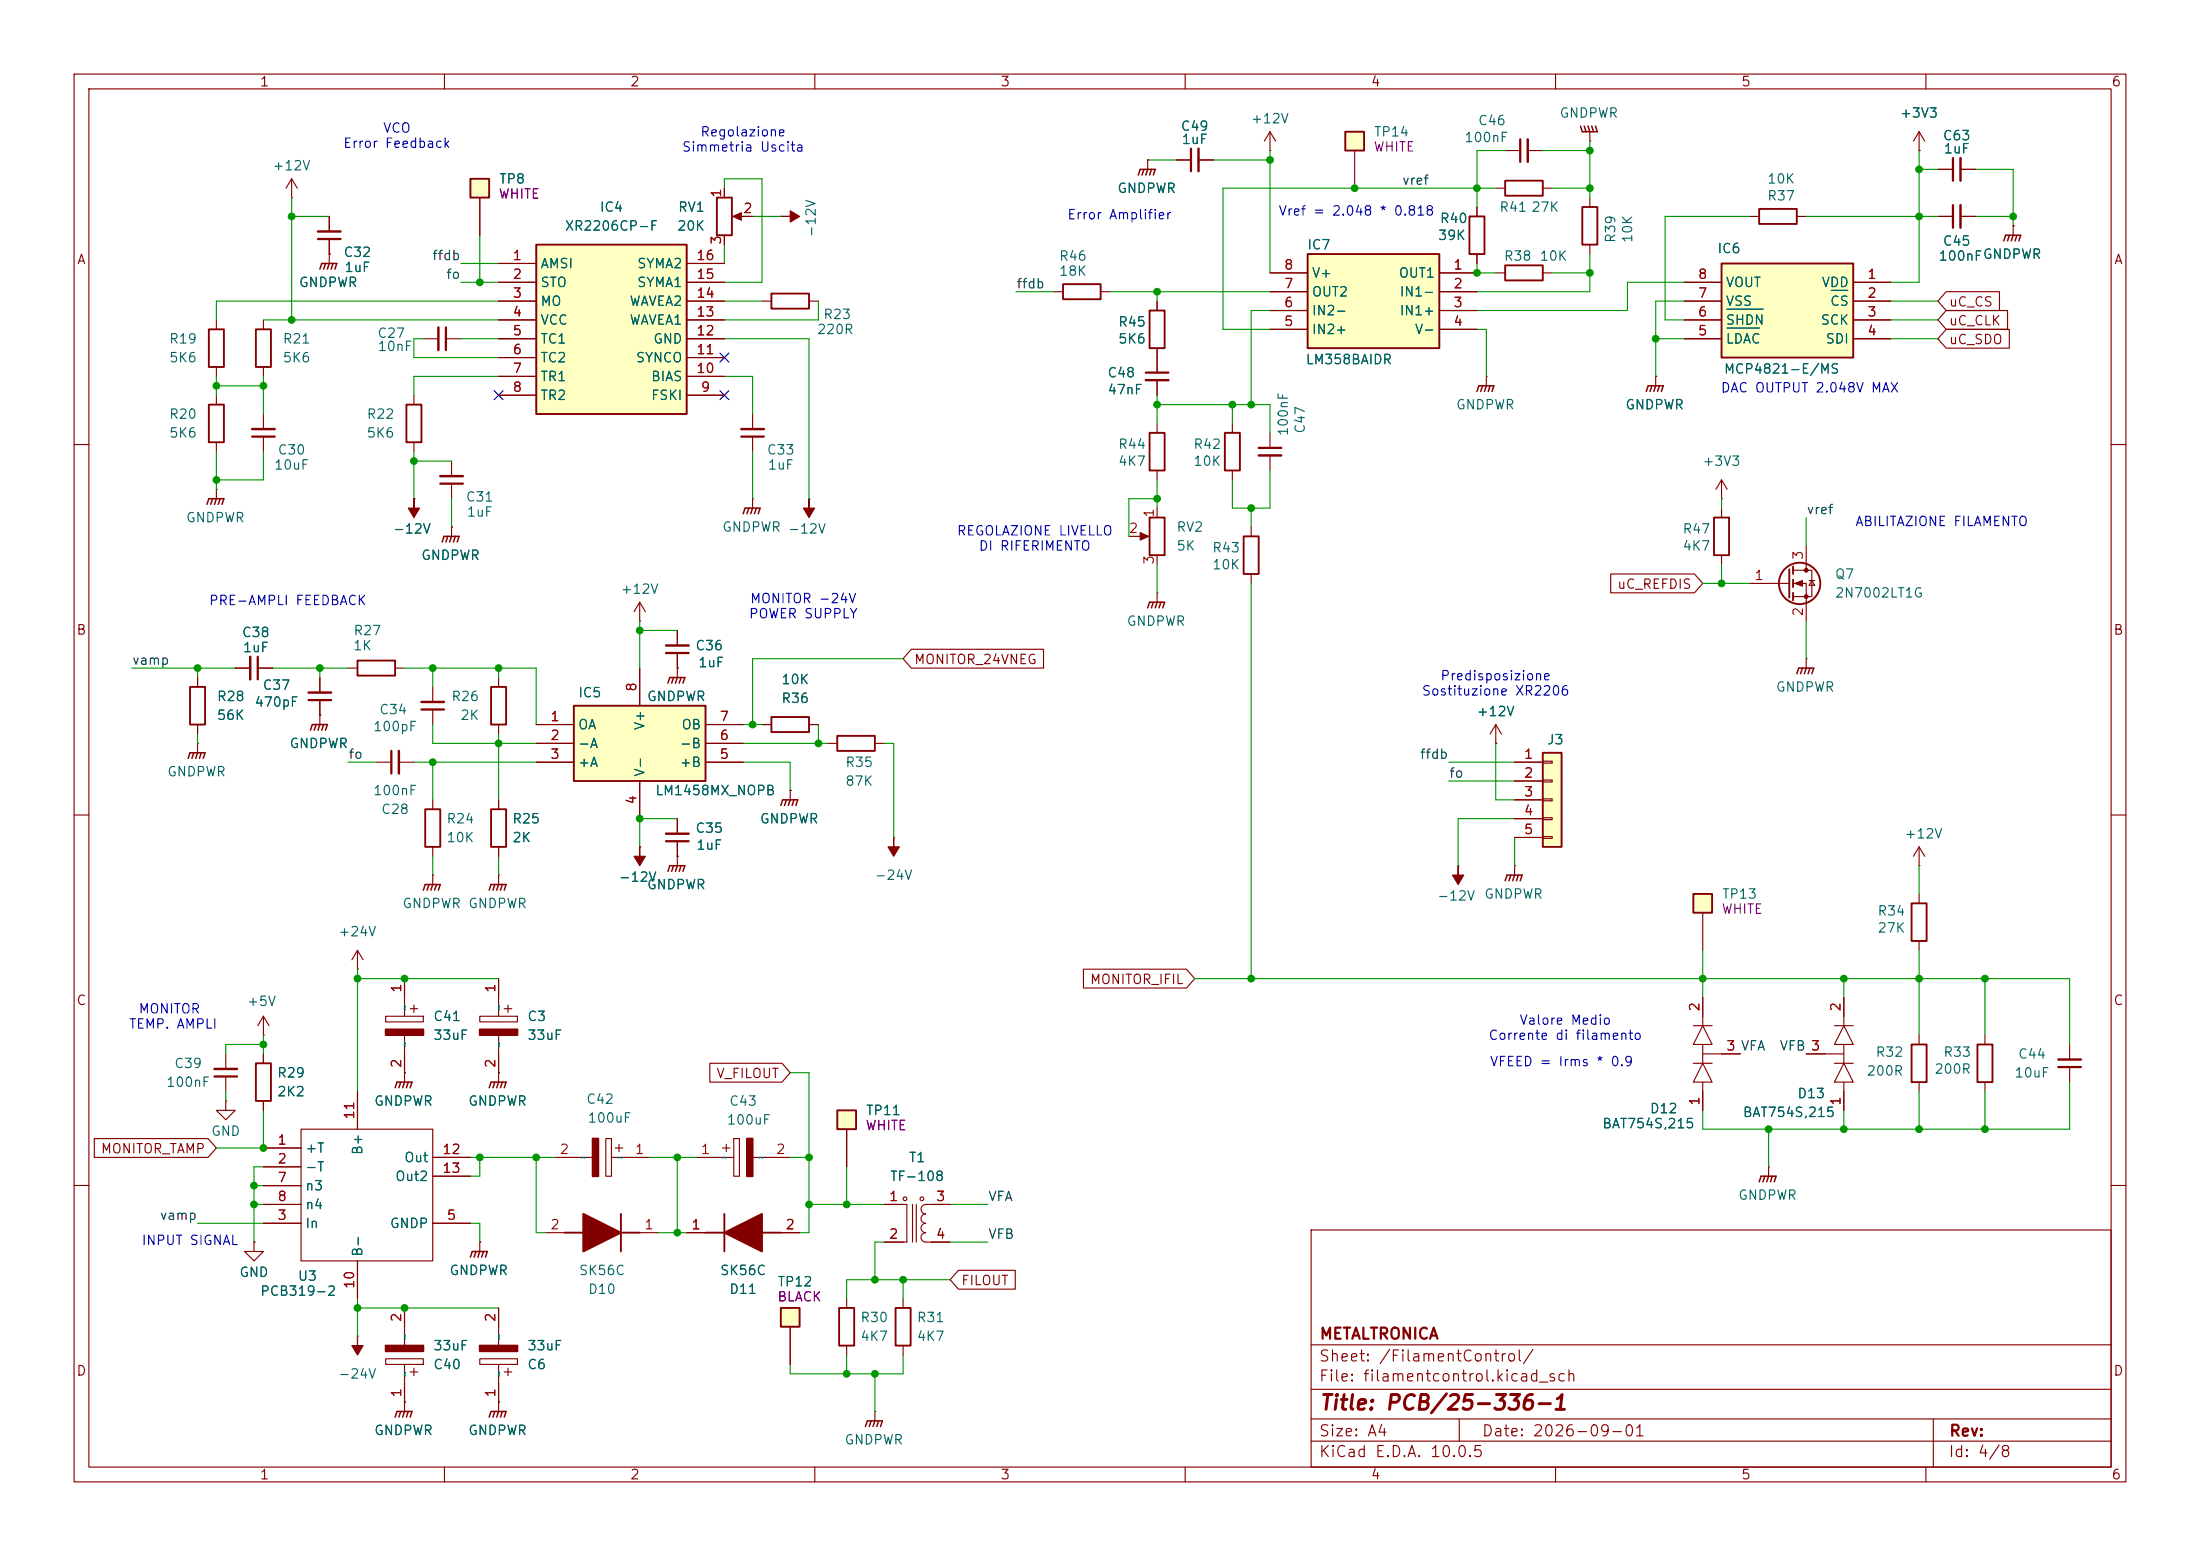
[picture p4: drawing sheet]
<svg xmlns="http://www.w3.org/2000/svg" width="297mm" height="210mm" viewBox="0 0 297 210" stroke-linecap="round" stroke-linejoin="round" font-family="sans-serif">
<g fill="none" stroke="#840000" stroke-width=".15">
<path d="M10 10h277v190h-277zM12 12h273v186h-273zM60 10v2M110 10v2M160 10v2M210 10v2M260 10v2M142.2 39.4h1.3M148.6 39.4h1.3M158.7 21.6h2.1M161.8 21.6h2M102.9 40.6h1.2"/>
<path d="M109.2 40.6h1.3M10 60h2M236.2 78.7h5.4M242.1 77h2.5v3.5h-2.5M242.1 78.7h1.7v5.1M243.8 73.7v3.3M244.2 78.4h.8M244.6 78.4l.4 .6h-.8zM285 60h2M67.3 91.4v1.3M67.3 97.8v1.3M156.2 80h.1"/>
<path d="M156.2 80v1.3M10 110h2M111.8 100.3h1.2M118.1 100.3h1.3M259.1 116.8h.1M259.1 114.3l-.8 1.3M259.1 114.3l.7 1.3M259.1 114.3v2.5M285 110h2M10 160h2M119.4 162.6h3v5h-3M123.2 162.6v5"/>
<path d="M123.7 162.6v5M125 162.6a.63 .63 0 0 0-.7 .6 .63 .63 0 0 0 .7 .6 .64 .64 0 0 0-.7 .7 .64 .64 0 0 0 .7 .6 .64 .64 0 0 0-.7 .6 .64 .64 0 0 0 .7 .7M125 166.4a.63 .63 0 0 0-.7 .6 .63 .63 0 0 0 .7 .6h3.3M125.2 162.6h-.2h3.3M177 166h108v32h-108zM285 160h2M60 198v2M110 198v2M160 198v2M177 194.5h108M177 191.5h108M177 187.5h108"/>
<path d="M177 181.5h108M197 191.5v3M210 198v2M260 198v2M261 191.5v6.5"/>
<circle cx="122.2" cy="161.8" r=".25"/>
<circle cx="124.5" cy="161.8" r=".25"/>
</g>
<path d="M160.8 20.1v3" fill="none" stroke="#840000" stroke-width=".3"/>
<path d="M161.8 20.1v3" fill="none" stroke="#840000" stroke-width=".33"/>
<g fill="none" stroke="#840000" stroke-width=".25">
<path d="M104.1 39.6h5.1v2.1h-5.1zM143.5 38.4h5.1v2h-5.1zM241.6 76.8v3.8M242.1 76.5v1M242.1 78.2v1M66.3 92.7h2v5.1h-2zM113 99.3h5.1v2h-5.1zM242.1 80v1"/>
<circle cx="243" cy="78.7" r="2.79"/>
</g>
<path d="M154.9 82l.3-.7h2l-.2 .7M155.7 81.3l-.3 .7M156.2 81.3l-.2 .7M156.7 81.3l-.2 .7" fill="none" stroke="#840000" stroke-width=".2"/>
<g fill="#840000" stroke="#840000" stroke-width=".15">
<path d="M242.3 78.7l1-.3v.7z"/>
<circle cx="243.8" cy="77" r=".25"/>
<circle cx="243.8" cy="80.5" r=".25"/>
</g>
<path d="M228.6 120.7h2.5v2.5h-2.5z" fill="#ffffc2"/>
<path d="M228.6 120.7h2.5v2.5h-2.5zM258.1 121.9h2v5.1h-2z" fill="none" stroke="#840000" stroke-width=".25"/>
<path d="M261.6 29.2h2.1M264.7 29.2h2M271.8 30.5h.1M271.8 30.5v1.3M200.7 50.8h.1M200.7 50.8v1.3M91.4 115.6h.1M91.4 115.6v1.2M229.9 123.2v5.1M259.1 120.7v1.2M259.1 127v1.3" fill="none" stroke="#840000" stroke-width=".15"/>
<path d="M270.5 32.5l.3-.7h2l-.3 .7M271.3 31.8l-.3 .7M271.8 31.8l-.3 .7M272.3 31.8l-.3 .7M199.4 52.8l.2-.7h2.1l-.3 .7M200.2 52.1l-.3 .7M200.7 52.1l-.3 .7M201.2 52.1l-.3 .7M90.2 117.6l.2-.8h2.1l-.3 .8M90.9 116.8l-.2 .8M91.4 116.8l-.2 .8M91.9 116.8l-.2 .8" fill="none" stroke="#840000" stroke-width=".2"/>
<path d="M263.7 27.7v3" fill="none" stroke="#840000" stroke-width=".3"/>
<path d="M264.7 27.7v3" fill="none" stroke="#840000" stroke-width=".33"/>
<path d="M72.4 33h20.3v22.9h-20.3z" fill="#ffffc2"/>
<path d="M72.4 33h20.3v22.9h-20.3zM113.3 176.5h2v5.1h-2z" fill="none" stroke="#840000" stroke-width=".25"/>
<g fill="none" stroke="#840000" stroke-width=".15">
<path d="M67.3 35.6h5.1M67.3 38.1h5.1M92.7 35.6h5.1M92.7 38.1h5.1M67.3 40.6h5.1M67.3 43.2h5.1M67.3 45.7h5.1M67.3 48.3h5.1M67.3 50.8h5.1M67.3 53.3h5.1M92.7 40.6h5.1M92.7 43.2h5.1"/>
<path d="M92.7 45.7h5.1M92.7 48.3h5.1M92.7 50.8h5.1M92.7 53.3h5.1M91.4 110.5v2M91.4 113.5v2.1M114.3 175.3v1.2M114.3 181.6v1.3"/>
</g>
<path d="M89.9 113.5h3.1" fill="none" stroke="#840000" stroke-width=".3"/>
<path d="M89.9 112.5h3.1" fill="none" stroke="#840000" stroke-width=".33"/>
<path d="M181.6 17.8h2.5v2.5h-2.5z" fill="#ffffc2"/>
<path d="M181.6 17.8h2.5v2.5h-2.5z" fill="none" stroke="#840000" stroke-width=".25"/>
<path d="M182.9 20.3v5.1M156.2 48.3v2M156.2 51.3v2" fill="none" stroke="#840000" stroke-width=".15"/>
<path d="M154.7 50.3h3" fill="none" stroke="#840000" stroke-width=".3"/>
<path d="M154.7 51.3h3" fill="none" stroke="#840000" stroke-width=".33"/>
<path d="M113 149.9h2.6v2.5h-2.6z" fill="#ffffc2"/>
<path d="M113 149.9h2.6v2.5h-2.6z" fill="none" stroke="#840000" stroke-width=".25"/>
<path d="M101.6 55.9v2M101.6 58.9v2.1M86.4 114.3h.1M114.3 152.4v5.1M279.4 141v2M279.4 144v2.1" fill="none" stroke="#840000" stroke-width=".15"/>
<path d="M100.1 58.9h3M277.9 144h3" fill="none" stroke="#840000" stroke-width=".3"/>
<path d="M100.1 57.9h3M277.9 143h3" fill="none" stroke="#840000" stroke-width=".33"/>
<path d="M86.4 114.3v1.3h.7l-.7 1.2-.8-1.2h.8z" fill="#840000" stroke="#840000" stroke-width=".15"/>
<path d="M176.5 34.3h17.8v12.7h-17.8z" fill="#ffffc2"/>
<path d="M96.8 26.7h2v5.1h-2zM176.5 34.3h17.8v12.7h-17.8zM203.2 24.4h5.1v2h-5.1zM203.2 35.8h5.1v2h-5.1zM155.2 41.9h2v5.1h-2zM155.2 69.9h2v5h-2zM167.9 72.4h2v5.1h-2zM120.9 176.5h2v5.1h-2z" fill="none" stroke="#840000" stroke-width=".25"/>
<g fill="none" stroke="#840000" stroke-width=".15">
<path d="M214.6 19.1h.1M214.6 17.8v1.3M97.8 25.4v1.3M97.8 31.8v1.2M99.3 29.2h2.3M154.9 21.6h.1M154.9 21.6v1.3M171.4 36.8h5.1M171.4 39.4h5.1M194.3 36.8h5.1M194.3 39.4h5.1M201.9 36.8h1.3"/>
<path d="M201.9 25.4h1.3M203.2 20.3h2M206.2 20.3h2.1M208.3 36.8h1.2M208.3 25.4h1.2M156.2 40.6v1.3M156.2 47v1.3M171.4 41.9h5.1M171.4 44.5h5.1M171.4 58.4v2.1M194.3 41.9h5.1M194.3 44.5h5.1"/>
<path d="M223.5 50.8h.1M223.5 50.8v1.3M152.4 72.4h2.3M156.2 68.6v1.3M156.2 74.9v1.3M168.9 71.1v1.3M168.9 77.5v1.2M171.4 61.5v2M48.3 130.8h.1M48.3 128.3v2.5M48.3 128.3l-.8 1.2M48.3 128.3l.7 1.2"/>
<path d="M52.1 137.2h5v.7h-5zM54.6 132.1v5.1M54.6 139.7v6.4M55.4 136.1h1M55.9 135.6v1.1M64.8 137.2h5v.7h-5zM67.3 132.1v5.1M67.3 139.7v6.4M68.1 136.1h1M68.6 135.6v1.1M228.6 138.4h2.5M229.9 138.4l1.2 2.6h-2.5z"/>
<path d="M229.9 134.6v3.8M247.6 138.4h2.6M248.9 138.4l1.3 2.6h-2.6zM248.9 134.6v3.8M35.6 154.9h5M35.6 157.5h5M40.6 152.4h17.8v17.8h-17.8zM48.3 147.3v5.1M54.6 144.8h.1M58.4 156.2h5.1M58.4 158.8h5.1M67.3 144.8h.1"/>
<path d="M228.6 143.5h2.5M229.9 143.5l1.2 2.6h-2.5zM229.9 141v2.5M229.9 146.1v3.8M229.9 142.2h5M238.8 157.5h.1M238.8 157.5v1.3M243.8 142.2h5.1M247.6 143.5h2.6M248.9 143.5l1.3 2.6h-2.6zM248.9 141v2.5M248.9 146.1v3.8"/>
<path d="M35.6 165.1h5M35.6 160h5M35.6 162.6h5M48.3 170.2v5.1M58.4 165.1h5.1M121.9 175.3v1.2M118.1 190.5h.1M118.1 190.5v1.3M121.9 181.6v1.3"/>
</g>
<g fill="#840000" stroke="#840000" stroke-width=".25">
<path d="M64.8 138.9h5v.8h-5z"/>
<path d="M52.1 138.9h5v.8h-5z"/>
</g>
<g fill="none" stroke="#840000" stroke-width=".2">
<path d="M213.4 17l.2 .8h2l-.2-.8M213.9 17l.2 .8M214.4 17l.2 .8M214.9 17l.2 .8M153.7 23.6l.2-.7h2.1l-.3 .7M154.4 22.9l-.2 .7M154.9 22.9l-.2 .7M155.4 22.9l-.2 .7M222.2 52.8l.3-.7h2l-.2 .7M223 52.1l-.2 .7M223.5 52.1l-.2 .7M224 52.1l-.2 .7"/>
<path d="M53.3 146.8l.3-.7h2l-.2 .7M54.1 146.1l-.3 .7M54.6 146.1l-.2 .7M55.1 146.1l-.2 .7M66 146.8l.3-.7h2l-.2 .7M66.8 146.1l-.3 .7M67.3 146.1l-.2 .7M67.8 146.1l-.2 .7M237.5 159.5l.2-.7h2.1l-.3 .7M238.3 158.8l-.3 .7M238.8 158.8l-.3 .7M239.3 158.8l-.3 .7"/>
<path d="M116.8 192.5l.3-.7h2l-.2 .7M117.6 191.8l-.3 .7M118.1 191.8l-.2 .7M118.6 191.8l-.2 .7"/>
</g>
<path d="M205.2 18.8v3M169.9 60.5h3.1" fill="none" stroke="#840000" stroke-width=".3"/>
<path d="M206.2 18.8v3M169.9 61.5h3.1" fill="none" stroke="#840000" stroke-width=".33"/>
<g fill="#840000" stroke="#840000" stroke-width=".15">
<path d="M153.9 71.9l1.2 .5-1.2 .5z"/>
<path d="M98.9 29.2l1.2-.5v1z"/>
</g>
<path d="M105.4 176.5h2.5v2.6h-2.5z" fill="#ffffc2"/>
<path d="M213.6 27.9h2v5.1h-2zM155.2 58.4h2v5.1h-2zM165.4 58.4h2v5.1h-2zM105.4 176.5h2.5v2.6h-2.5z" fill="none" stroke="#840000" stroke-width=".25"/>
<path d="M214.6 26.7v1.2M214.6 33v1.3M156.2 57.2v1.2M166.4 57.2v1.2M156.2 63.5v1.3M166.4 63.5v1.3M106.7 179.1v5.1" fill="none" stroke="#840000" stroke-width=".15"/>
<path d="M63.5 24.1h2.5v2.6h-2.5z" fill="#ffffc2"/>
<path d="M63.5 24.1h2.5v2.6h-2.5z" fill="none" stroke="#840000" stroke-width=".25"/>
<g fill="none" stroke="#840000" stroke-width=".15">
<path d="M171.4 17.8l-.7 1.3M171.4 17.8l.8 1.3M171.4 17.8v2.5M64.8 26.7v5.1M171.4 20.3h.1M232.4 67.3h.1M232.4 64.8l-.8 1.2M232.4 64.8l.8 1.2M232.4 64.8v2.5M86.4 83.8h.1M86.4 81.3l-.8 1.3M86.4 81.3l.7 1.3"/>
<path d="M86.4 81.3v2.5"/>
</g>
<path d="M232.4 35.6h17.8v12.7h-17.8z" fill="#ffffc2"/>
<path d="M198.4 29.2h2v5.1h-2zM232.4 35.6h17.8v12.7h-17.8zM237.5 28.2h5.1v2h-5.1zM231.4 69.9h2v5h-2zM34.5 143.5h2.1v5.1h-2.1zM258.1 141h2v5.1h-2zM95.2 166.4h2.6M97.8 163.8v5.1M102.9 166.4h2.5" fill="none" stroke="#840000" stroke-width=".25"/>
<g fill="none" stroke="#840000" stroke-width=".15">
<path d="M259.1 17.8l-.8 1.3M259.1 17.8l.7 1.3M259.1 17.8v2.5M105.4 29.2h.1M199.4 27.9v1.3M199.4 34.3v1.3M227.3 38.1h5.1M236.2 29.2h1.3M242.6 29.2h1.2M250.2 38.1h5.1M259.1 20.3h.1M261.6 22.9h2.1"/>
<path d="M264.7 22.9h2M227.3 40.6h5.1M227.3 43.2h5.1M227.3 45.7h5.1M250.2 40.6h5.1M250.2 43.2h5.1M250.2 45.7h5.1M232.4 68.6v1.3M232.4 74.9v1.3M201.9 97.8l-.7 1.3M201.9 97.8l.8 1.3M201.9 97.8v2.5"/>
<path d="M243.8 88.9h.1M243.8 88.9v1.3M201.9 100.3h.1M35.6 139.7h.1M35.6 137.2l-.8 1.2M35.6 137.2l.7 1.2M35.6 137.2v2.5M259.1 139.7v1.3M30.5 148.6v1.3h-1.3l1.3 1.2 1.2-1.2h-1.2M30.5 148.6h.1M30.5 142.2v2.1M30.5 145.3v2"/>
<path d="M35.6 142.2v1.3M35.6 148.6v1.3M94 156.2h5.1M97.5 154.9h1.1M98 154.4v1M99.1 153.7h.7v5.1h-.7zM101.6 156.2h5.1M259.1 146.1v1.2M34.3 167.6v1.3h-1.3l1.3 1.3 1.3-1.3h-1.3M34.3 167.6h.1M92.7 166.4h2.5M105.4 166.4h2.5"/>
</g>
<path d="M247.2 39.2h2.3M233.1 44.3h4.4M233.1 41.7h4.9" fill="none" stroke="#006464" stroke-width=".15"/>
<path d="M263.7 21.3v3.1M29 145.3h3" fill="none" stroke="#840000" stroke-width=".3"/>
<path d="M264.7 21.3v3.1M29 144.3h3" fill="none" stroke="#840000" stroke-width=".33"/>
<g fill="#840000" stroke="#840000" stroke-width=".25">
<path d="M100.8 153.7h.8v5.1h-.8z"/>
<path d="M97.8 166.4l5.1-2.6v5.1z"/>
</g>
<path d="M242.6 90.9l.2-.7h2.1l-.3 .7M243.3 90.2l-.2 .7M243.8 90.2l-.2 .7M244.3 90.2l-.2 .7" fill="none" stroke="#840000" stroke-width=".2"/>
<path d="M105.4 29.2h1.3v-.8l1.2 .8-1.2 .8v-.8z" fill="#840000" stroke="#840000" stroke-width=".15"/>
<path d="M208.3 101.6h2.5v12.7h-2.5z" fill="#ffffc2"/>
<g fill="none" stroke="#840000" stroke-width=".25">
<path d="M28.2 54.6h2v5.1h-2zM28.2 44.5h2v5h-2zM34.5 44.5h2.1v5h-2.1zM54.9 54.6h2v5.1h-2zM25.7 92.7h2v5.1h-2zM48.3 89.2h5v2h-5zM104.1 96.8h5.1v2h-5.1zM57.4 109.2h2v5.1h-2zM66.3 109.2h2v5.1h-2zM208.3 101.6h2.5v12.7h-2.5zM267 141h2v5.1h-2zM76.2 166.4h2.5"/>
<path d="M83.8 166.4h2.6M83.8 163.8v5.1"/>
</g>
<g fill="none" stroke="#840000" stroke-width=".15">
<path d="M39.4 26.7h.1M39.4 24.1l-.8 1.3M39.4 24.1l.7 1.3M39.4 24.1v2.6M44.4 34.3h.1M44.4 29.2v2M44.4 32.3v3.3M29.2 43.2v1.3M29.2 49.5v1.3M29.2 53.3v1.3M29.2 59.7v1.3M35.6 43.2v1.3"/>
<path d="M35.6 49.5v1.3M35.6 55.9v2M35.6 58.9v2.1M55.9 53.3v1.3M55.9 59.7v1.3M57.1 45.7h2.1M60.2 45.7h2M29.2 66h.1M29.2 66v1.3M55.9 67.3h.1M61 71.1h.1M61 71.1v1.3"/>
<path d="M101.6 67.3h.1M101.6 67.3v1.3M109.2 67.3h.1M26.7 91.4v1.3M26.7 97.8v1.3M31.7 90.2h2.1M34.8 90.2h2M43.2 96.5h.1M43.2 91.4v2.1M43.2 94.5v3.3M47 90.2h1.3M53.3 90.2h1.3"/>
<path d="M58.4 92.7v2M58.4 95.8v2M91.4 90.2h.1M91.4 90.2v1.2M102.9 97.8h1.2M109.2 97.8h1.3M26.7 100.3h.1M26.7 100.3v1.3M50.8 102.9h2M53.8 102.9h2.1M58.4 118.1h.1M58.4 108v1.2"/>
<path d="M58.4 114.3v1.3M58.4 118.1v1.3M67.3 118.1h.1M67.3 108v1.2M67.3 114.3v1.3M67.3 118.1v1.3M196.8 116.8h.1M204.5 116.8h.1M204.5 102.9h3.8M204.5 105.4h3.8M204.5 108h3.8M204.5 110.5h3.8"/>
<path d="M204.5 113h3.8M204.5 116.8v1.3M208.3 102.7h1.2v.3h-1.2zM208.3 105.3h1.2v.2h-1.2zM208.3 107.8h1.2v.3h-1.2zM208.3 110.4h1.2v.2h-1.2zM208.3 112.9h1.2v.3h-1.2zM268 139.7v1.3M74.9 156.2h5.1M81.8 153.7h.7v5.1h-.7zM82.5 156.2h5.1M83.1 154.9h1"/>
<path d="M83.6 154.4v1M268 146.1v1.2M54.6 176.5v5.1M64.8 167.6h.1M64.8 167.6v1.3M67.3 176.5v5.1M73.7 166.4h2.5M86.4 166.4h2.5M48.3 180.3h.1M52.1 183.4h5v.8h-5zM54.6 189.2h.1M54.6 184.2v6.3"/>
<path d="M55.4 185.2h1M55.9 184.7v1M64.8 183.4h5v.8h-5zM67.3 189.2h.1M67.3 184.2v6.3M68.1 185.2h1M68.6 184.7v1"/>
</g>
<g fill="none" stroke="#840000" stroke-width=".2">
<path d="M43.2 36.3l.2-.7h2.1l-.3 .7M43.9 35.6l-.2 .7M44.4 35.6l-.2 .7M45 35.6l-.3 .7M27.9 68.1l.3-.8h2l-.2 .8M28.7 67.3l-.3 .8M29.2 67.3l-.2 .8M29.7 67.3l-.2 .8M59.7 73.2l.2-.8h2.1l-.3 .8M60.5 72.4l-.3 .8M61 72.4l-.3 .8M61.5 72.4l-.3 .8"/>
<path d="M100.3 69.3l.3-.7h2l-.2 .7M101.1 68.6l-.3 .7M101.6 68.6l-.3 .7M102.1 68.6l-.2 .7M41.9 98.6l.3-.8h2l-.3 .8M42.7 97.8l-.3 .8M43.2 97.8l-.3 .8M43.7 97.8l-.3 .8M90.2 92.2l.2-.8h2.1l-.3 .8M90.9 91.4l-.2 .8M91.4 91.4l-.2 .8M91.9 91.4l-.2 .8"/>
<path d="M25.4 102.4l.3-.8h2l-.3 .8M26.2 101.6l-.3 .8M26.7 101.6l-.3 .8M27.2 101.6l-.3 .8M57.9 119.4l-.2 .7M58.4 119.4l-.2 .7M58.9 119.4l-.2 .7M66.8 119.4l-.3 .7M67.3 119.4l-.2 .7M67.8 119.4l-.2 .7M203.2 118.9l.3-.8h2l-.3 .8M204 118.1l-.3 .8"/>
<path d="M204.5 118.1l-.3 .8M205 118.1l-.3 .8M57.1 120.1l.3-.7h2l-.2 .7M66 120.1l.3-.7h2l-.2 .7M63.5 169.7l.3-.8h2l-.3 .8M64.3 168.9l-.3 .8M64.8 168.9l-.3 .8M65.3 168.9l-.3 .8M53.3 191.3l.3-.8h2l-.2 .8M54.1 190.5l-.3 .8M54.6 190.5l-.2 .8M55.1 190.5l-.2 .8"/>
<path d="M66 191.3l.3-.8h2l-.2 .8M66.8 190.5l-.3 .8M67.3 190.5l-.2 .8M67.8 190.5l-.2 .8"/>
</g>
<g fill="#840000" stroke="#840000" stroke-width=".15">
<path d="M196.8 116.8v1.3h.8l-.8 1.3-.7-1.3h.7z"/>
<path d="M55.9 67.3v1.3h.7l-.7 1.3-.8-1.3h.8z"/>
<path d="M48.3 180.3v1.3h.7l-.7 1.3-.8-1.3h.8z"/>
<path d="M109.2 67.3v1.3h.8l-.8 1.3-.7-1.3h.7z"/>
</g>
<path d="M42.9 32.3h3.1M34 58.9h3.1M60.2 44.2v3M34.8 88.6v3.1M41.7 94.5h3M56.9 95.8h3M52.8 101.3v3.1" fill="none" stroke="#840000" stroke-width=".3"/>
<path d="M42.9 31.2h3.1M34 57.9h3.1M59.2 44.2v3M33.8 88.6v3.1M41.7 93.5h3M56.9 94.7h3M53.8 101.3v3.1" fill="none" stroke="#840000" stroke-width=".33"/>
<g fill="#840000" stroke="#840000" stroke-width=".25">
<path d="M64.8 181.6h5v.8h-5z"/>
<path d="M52.1 181.6h5v.8h-5z"/>
<path d="M78.7 163.8l5.1 2.6-5.1 2.5z"/>
<path d="M80 153.7h.8v5.1h-.8z"/>
</g>
<path d="M77.5 95.3h17.7v10.1h-17.7z" fill="#ffffc2"/>
<path d="M77.5 95.3h17.7v10.1h-17.7z" fill="none" stroke="#840000" stroke-width=".25"/>
<g fill="none" stroke="#840000" stroke-width=".15">
<path d="M44.4 34.3h.1M44.4 29.2v2M44.4 32.3v2M64.8 26.7v5.1M67.3 38.1h5.1M67.3 35.6h5.1M92.7 38.1h5.1M92.7 35.6h5.1M97.8 25.4v1.3M97.8 31.8v1.2M100.3 29.2h1.3M154.9 21.6h.1"/>
<path d="M158.7 21.6h2.1M161.8 21.6h2M171.4 36.8h5.1M171.4 39.4h5.1M194.3 36.8h5.1M194.3 39.4h5.1M199.4 27.9v1.3M199.4 34.3v1.3M227.3 38.1h5.1M250.2 38.1h5.1M259.1 20.3h.1M261.6 22.9h2.1"/>
<path d="M261.6 29.2h2.1M262.7 39.4h7.2v2.5h-7.2l-1.1-1.3zM264.7 22.9h2M264.7 29.2h2M271.8 30.5h.1M67.3 40.6h5.1M67.3 43.2h5.1M67.3 45.7h5.1M67.3 48.3h5.1M67.3 50.8h5.1M67.3 53.3h5.1M92.7 40.6h5.1"/>
<path d="M92.7 43.2h5.1M92.7 45.7h5.1M92.7 48.3h5.1M92.7 50.8h5.1M92.7 53.3h5.1M156.2 40.6v1.3M156.2 47v3.3M156.2 51.3v2M171.4 41.9h5.1M171.4 44.5h5.1M194.3 41.9h5.1M194.3 44.5h5.1"/>
<path d="M223.5 50.8h.1M227.3 40.6h5.1M227.3 43.2h5.1M227.3 45.7h5.1M250.2 40.6h5.1M250.2 43.2h5.1M250.2 45.7h5.1M262.7 41.9h8.3v2.6h-8.3l-1.1-1.3zM262.7 44.4h8.6v2.6h-8.6l-1.1-1.3zM55.9 67.3h.1M61 71.1h.1M61 62.2v2.1"/>
<path d="M61 65.3v2M217.4 77.5h11.4l1.1 1.2-1.1 1.3h-11.4zM26.7 91.4v1.3M26.7 97.8v1.3M31.7 90.2h2.1M34.8 90.2h2M43.2 96.5h.1M43.2 91.4v2.1M43.2 94.5v2M72.4 97.8h5.1M86.4 90.2v5.1M91.4 90.2h.1"/>
<path d="M91.4 85.1v2M91.4 88.1v2.1M95.2 97.8h5.1M102.9 97.8h1.2M109.2 97.8h1.3M123 87.6h17.9v2.6h-17.9l-1.1-1.3zM67.3 108v1.2M67.3 114.3v1.3M72.4 100.3h5.1M72.4 102.9h5.1M86.4 114.3h.1M86.4 105.4v5.1"/>
<path d="M91.4 115.6h.1M91.4 110.5v2M91.4 113.5v2.1M95.2 100.3h5.1M95.2 102.9h5.1M106.7 106.7h.1M106.7 106.7v1.3M120.6 113h.1M201.9 100.3h.1M204.5 102.9h3.8M204.5 105.4h3.8M204.5 108h3.8"/>
<path d="M204.5 110.5h3.8M204.5 113h3.8M54.6 132.1v2.5M67.3 132.1v2.5M146.3 130.8h13.9l1.1 1.3-1.1 1.3h-13.9zM229.9 134.6v2.6M248.9 134.6v2.6M12.7 153.7h15.4l1.1 1.2-1.1 1.3h-15.4zM35.6 154.9h5M35.6 157.5h5M35.6 142.2v1.3M35.6 148.6v1.3"/>
<path d="M48.3 147.3v5.1M54.6 144.8h.1M54.6 142.2v2.6M58.4 156.2h5.1M58.4 158.8h5.1M67.3 144.8h.1M67.3 142.2v2.6M95.8 143.5h9.8l1.1 1.3-1.1 1.3h-9.8zM114.3 152.4v5.1M229.9 147.3v2.6M232.4 142.2h2.5M243.8 142.2h2.6"/>
<path d="M248.9 147.3v2.6M34.3 167.6h.1M35.6 162.6h5M35.6 165.1h5M35.6 160h5M48.3 170.2v5.1M54.6 176.5v2.6M58.4 165.1h5.1M64.8 167.6h.1M67.3 176.5v2.6M92.7 166.4h2.5M105.4 166.4h2.5"/>
<path d="M106.7 179.1v5.1M119.4 162.6h2.5M119.4 167.6h2.5M125.7 162.6h2.6M125.7 167.6h2.6M129.4 171.4h7.7v2.6h-7.7l-1.1-1.3zM54.6 189.2h.1M54.6 186.7v2.5M67.3 189.2h.1M67.3 186.7v2.5"/>
</g>
<path d="M59.4 65.3h3.1M89.9 88.1h3.1" fill="none" stroke="#840000" stroke-width=".3"/>
<path d="M59.4 64.3h3.1M89.9 87.1h3.1" fill="none" stroke="#840000" stroke-width=".33"/>
<path d="M105.4 108.7l.3-.7h2l-.3 .7M106.2 108l-.3 .7M106.7 108l-.3 .7M107.2 108l-.3 .7" fill="none" stroke="#840000" stroke-width=".2"/>
<path d="M120.6 113v1.3h.8l-.8 1.3-.7-1.3h.7z" fill="#840000" stroke="#840000" stroke-width=".15"/>
<g fill="none" stroke="#009600" stroke-width=".15">
<path d="M214.6 19.1v7.6M39.4 29.2h5M39.4 26.7v16.5M62.2 38.1h5.1M62.2 35.6h5.1M64.8 31.8v6.3M97.8 25.4v-1.3h5.1v14h-5.1M97.8 33v2.6M101.6 29.2h3.8M137.2 39.4h5M149.9 39.4h21.5M154.9 21.6h3.8"/>
<path d="M156.2 39.4v1.2M163.8 21.6h7.6M171.4 20.3v16.5M199.4 35.6v1.2h2.5M201.9 25.4h-36.8v19.1h6.3M203.2 20.3h-3.8v7.6M208.3 20.3h6.3M209.5 25.4h5.1M209.5 36.8h5.1M214.6 34.3v5.1h-15.2M227.3 38.1h-7.6v3.8h-20.3M236.2 29.2h-11.4v14h2.5"/>
<path d="M243.8 29.2h17.8M259.1 20.3v17.8h-3.8M259.1 22.9h2.5M266.7 29.2h5.1M266.7 22.9h5.1v7.6M29.2 50.8v2.5M29.2 52.1h6.4M35.6 43.2h31.7M35.6 50.8v5.1M57.1 45.7h-1.2v2.6h11.4M62.2 45.7h5.1M67.3 40.6h-38.1v2.6"/>
<path d="M67.3 50.8h-11.4v2.5M97.8 40.6h5.1M97.8 45.7h11.4v21.6M97.8 50.8h3.8v5.1M110.5 40.6v2.6h-12.7M156.2 53.3v3.9M156.2 54.6h15.2v3.8M166.4 54.6v2.6M171.4 41.9h-2.5v12.7M199.4 44.5h1.3v6.3M223.5 45.7h3.8M227.3 40.6h-3.8v10.2"/>
<path d="M255.3 43.2h6.3M255.3 40.6h6.3M255.3 45.7h6.3M29.2 61v5M35.6 61v3.8h-6.4M55.9 61v6.3M55.9 62.2h5.1M61 67.3v3.8M101.6 61v6.3M156.2 64.8v3.8M156.2 76.2v3.8M156.2 67.3h-3.8v5.1"/>
<path d="M168.9 68.6v2.5M168.9 78.7v53.4M171.4 63.5v5.1h-5v-3.8M229.9 78.7h6.3M232.4 67.3v1.3M232.4 76.2v2.5M243.8 69.9v3.8M17.8 90.2h13.9M26.7 90.2v1.2M26.7 99.1v1.2M36.8 90.2h10.2M43.2 90.2v1.2"/>
<path d="M54.6 90.2h17.8v7.6M58.4 90.2v2.5M58.4 97.8v2.5h14M67.3 90.2v1.2M67.3 99.1v8.9M86.4 83.8v6.4M86.4 85.1h5M100.3 97.8h2.6M110.5 97.8v2.5M121.9 88.9h-20.3v8.9M243.8 83.8v5.1M47 102.9h3.8"/>
<path d="M55.9 102.9h16.5M58.4 102.9v5.1M58.4 115.6v2.5M67.3 115.6v2.5M91.4 110.5h-5v3.8M100.3 102.9h6.4v3.8M100.3 100.3h11.5M119.4 100.3h1.2v12.7M195.6 102.9h8.9M195.6 105.4h8.9M201.9 100.3v7.7h2.6M204.5 110.5h-7.7v6.3"/>
<path d="M204.5 113v3.8M259.1 116.8v3.9M35.6 139.7v2.5M48.3 132.1h19M48.3 130.8v16.5M161.3 132.1h118.1v8.9M229.9 128.3v6.3M248.9 132.1v2.5M259.1 128.3v11.4M268 132.1v7.6M30.5 147.3v1.3M35.6 149.9v5h-6.4"/>
<path d="M35.6 141h-5.1v1.2M35.6 157.5h-1.3v10.1M63.5 156.2h11.4M64.8 156.2v2.6h-1.3M72.4 156.2v10.2h1.3M87.6 156.2h6.4M91.4 156.2v10.2M106.7 144.8h2.5v21.6h-1.3M106.7 156.2h2.5M114.3 157.5v5.1M238.8 152.4v5.1M248.9 149.9v2.5"/>
<path d="M259.1 147.3v5.1M268 147.3v5.1M279.4 146.1v6.3h-49.5v-2.5M26.7 165.1h8.9M34.3 162.6h1.3M34.3 160h1.3M48.3 176.5h19M48.3 175.3v5M63.5 165.1h1.3v2.5M88.9 166.4h3.8M109.2 162.6h10.2M119.4 167.6h-1.3v5.1"/>
<path d="M121.9 172.7v2.6M128.3 172.7h-14v2.6M128.3 167.6h5M128.3 162.6h5M114.3 182.9v2.5M118.1 185.4v5.1M121.9 182.9v2.5h-15.2v-1.2"/>
</g>
<path d="M66.7 52.7l1.2 1.2M67.9 52.7l-1.2 1.2M97.2 47.7l1.2 1.2M97.2 52.7l1.2 1.2M98.4 47.7l-1.2 1.2M98.4 52.7l-1.2 1.2" fill="none" stroke="#000084" stroke-width=".15"/>
<path d="M247.2 39.2h2.3M233.1 44.3h4.4M233.1 41.7h4.9" fill="none" stroke="#006464" stroke-width=".15"/>
<g fill="#009600" stroke="#009600" stroke-width=".14">
<circle cx="156.2" cy="39.4" r=".46"/>
<circle cx="110.5" cy="100.3" r=".46"/>
<circle cx="101.6" cy="97.8" r=".46"/>
<circle cx="156.2" cy="67.3" r=".46"/>
<circle cx="156.2" cy="54.6" r=".46"/>
<circle cx="199.4" cy="25.4" r=".46"/>
<circle cx="182.9" cy="25.4" r=".46"/>
<circle cx="199.4" cy="36.8" r=".46"/>
<circle cx="168.9" cy="54.6" r=".46"/>
<circle cx="166.4" cy="54.6" r=".46"/>
<circle cx="168.9" cy="68.6" r=".46"/>
<circle cx="171.4" cy="21.6" r=".46"/>
<circle cx="248.9" cy="132.1" r=".46"/>
<circle cx="229.9" cy="132.1" r=".46"/>
<circle cx="168.9" cy="132.1" r=".46"/>
<circle cx="214.6" cy="36.8" r=".46"/>
<circle cx="214.6" cy="20.3" r=".46"/>
<circle cx="214.6" cy="25.4" r=".46"/>
<circle cx="223.5" cy="45.7" r=".46"/>
<circle cx="259.1" cy="132.1" r=".46"/>
<circle cx="268" cy="132.1" r=".46"/>
<circle cx="259.1" cy="152.4" r=".46"/>
<circle cx="268" cy="152.4" r=".46"/>
<circle cx="238.8" cy="152.4" r=".46"/>
<circle cx="248.9" cy="152.4" r=".46"/>
<circle cx="259.1" cy="29.2" r=".46"/>
<circle cx="259.1" cy="22.9" r=".46"/>
<circle cx="271.8" cy="29.2" r=".46"/>
<circle cx="232.4" cy="78.7" r=".46"/>
<circle cx="64.8" cy="38.1" r=".46"/>
<circle cx="118.1" cy="172.7" r=".46"/>
<circle cx="121.9" cy="172.7" r=".46"/>
<circle cx="114.3" cy="185.4" r=".46"/>
<circle cx="118.1" cy="185.4" r=".46"/>
<circle cx="109.2" cy="156.2" r=".46"/>
<circle cx="109.2" cy="162.6" r=".46"/>
<circle cx="114.3" cy="162.6" r=".46"/>
<circle cx="67.3" cy="90.2" r=".46"/>
<circle cx="58.4" cy="90.2" r=".46"/>
<circle cx="26.7" cy="90.2" r=".46"/>
<circle cx="43.2" cy="90.2" r=".46"/>
<circle cx="58.4" cy="102.9" r=".46"/>
<circle cx="39.4" cy="29.2" r=".46"/>
<circle cx="39.4" cy="43.2" r=".46"/>
<circle cx="29.2" cy="64.8" r=".46"/>
<circle cx="55.9" cy="62.2" r=".46"/>
<circle cx="35.6" cy="52.1" r=".46"/>
<circle cx="29.2" cy="52.1" r=".46"/>
<circle cx="64.8" cy="156.2" r=".46"/>
<circle cx="72.4" cy="156.2" r=".46"/>
<circle cx="54.6" cy="176.5" r=".46"/>
<circle cx="91.4" cy="166.4" r=".46"/>
<circle cx="91.4" cy="156.2" r=".46"/>
<circle cx="67.3" cy="100.3" r=".46"/>
<circle cx="86.4" cy="85.1" r=".46"/>
<circle cx="86.4" cy="110.5" r=".46"/>
<circle cx="35.6" cy="154.9" r=".46"/>
<circle cx="48.3" cy="176.5" r=".46"/>
<circle cx="48.3" cy="132.1" r=".46"/>
<circle cx="54.6" cy="132.1" r=".46"/>
<circle cx="34.3" cy="160" r=".46"/>
<circle cx="34.3" cy="162.6" r=".46"/>
<circle cx="35.6" cy="141" r=".46"/>
</g>
<text font-size="2" fill="#840000" x="178" y="190.8">Title: PCB/25-336-1</text>
<g font-size="1.5" fill="#840000">
<text x="178" y="184.1">Sheet: /FilamentControl/</text>
<text x="178" y="181.1">METALTRONICA</text>
<text x="178" y="186.8">File: filamentcontrol.kicad_sch</text>
<text x="178" y="197">KiCad E.D.A. 10.0.5</text>
<text x="178" y="194.2">Size: A4</text>
<text x="200" y="194.2">Date: 2026-09-01</text>
<text x="263" y="197">Id: 4/8</text>
<text x="263" y="194.2">Rev:</text>
</g>
<g font-size="1.3" fill="#840000">
<text x="35" y="12">1</text>
<text x="85" y="12">2</text>
<text x="135" y="12">3</text>
<text x="185" y="12">4</text>
<text x="235" y="12">5</text>
<text x="285" y="12">6</text>
<text x="10.3" y="36">A</text>
<text x="285.3" y="36">A</text>
<text x="263" y="41.7">uC_CS</text>
<text x="263" y="44.2">uC_CLK</text>
<text x="263" y="46.8">uC_SDO</text>
<text x="218.2" y="79.8">uC_REFDIS</text>
<text x="10.2" y="86">B</text>
<text x="123.3" y="90">MONITOR_24VNEG</text>
<text x="285.2" y="86">B</text>
<text x="10.2" y="136">C</text>
<text x="147.1" y="133.1">MONITOR_IFIL</text>
<text x="285.2" y="136">C</text>
<text x="96.6" y="145.8">V_FILOUT</text>
<text x="13.5" y="156">MONITOR_TAMP</text>
<text x="129.7" y="173.8">FILOUT</text>
<text x="10.2" y="186">D</text>
<text x="285.2" y="186">D</text>
<text x="35" y="200">1</text>
<text x="85" y="200">2</text>
<text x="135" y="200">3</text>
<text x="185" y="200">4</text>
<text x="235" y="200">5</text>
<text x="285" y="200">6</text>
</g>
<g font-size="1.3" fill="#006464">
<text x="159.3" y="18">C49</text>
<text x="168.8" y="17">+12V</text>
<text x="199.5" y="17.2">C46</text>
<text x="210.4" y="16.2">GNDPWR</text>
<text x="256.4" y="16.2">+3V3</text>
<text x="36.7" y="23.3">+12V</text>
<text x="159.4" y="19.8">1uF</text>
<text x="185.4" y="18.7">TP14</text>
<text x="197.6" y="19.5">100nF</text>
<text x="262.2" y="19.3">C63</text>
<text x="262.3" y="21">1uF</text>
<text x="67.3" y="25.1">TP8</text>
<text x="80.9" y="28.9">IC4</text>
<text x="91.4" y="28.9">RV1</text>
<text x="150.8" y="26.4">GNDPWR</text>
<text x="202.3" y="28.9">R41</text>
<text x="206.6" y="28.9">27K</text>
<text x="238.5" y="27.4">R37</text>
<text x="238.5" y="25.1">10K</text>
<text x="46.3" y="35">C32</text>
<text x="76.2" y="31.4">XR2206CP-F</text>
<text x="91.3" y="31.4">20K</text>
<text x="110.4" y="32.1" transform="rotate(-90 110.4 32.1)">-12V</text>
<text x="142.9" y="35.5">R46</text>
<text x="176.4" y="34">IC7</text>
<text x="194" y="32.7">39K</text>
<text x="194.3" y="30.4">R40</text>
<text x="202.9" y="35.5">R38</text>
<text x="207.8" y="35.5">10K</text>
<text x="218.4" y="32.9" transform="rotate(-90 218.4 32.9)">R39</text>
<text x="220.7" y="32.9" transform="rotate(-90 220.7 32.9)">10K</text>
<text x="231.8" y="34.5">IC6</text>
<text x="261.6" y="35.5">100nFGNDPWR</text>
<text x="262.2" y="33.5">C45</text>
<text x="40.3" y="39.1">GNDPWR</text>
<text x="46.4" y="37">1uF</text>
<text x="72.9" y="36.5">AMSI</text>
<text x="72.9" y="39.1">STO</text>
<text x="72.9" y="41.6">MO</text>
<text x="84.9" y="41.6">WAVEA2</text>
<text x="85.9" y="39.1">SYMA1</text>
<text x="85.9" y="36.5">SYMA2</text>
<text x="142.9" y="37.5">18K</text>
<text x="177" y="40.3">OUT2</text>
<text x="177" y="37.8">V+</text>
<text x="188.7" y="37.8">OUT1</text>
<text x="188.9" y="40.3">IN1-</text>
<text x="232.9" y="41.6">VSS</text>
<text x="232.9" y="39.1">VOUT</text>
<text x="245.8" y="39.1">VDD</text>
<text x="247" y="41.6">CS</text>
<text x="22.7" y="46.7">R19</text>
<text x="38.1" y="46.7">R21</text>
<text x="50.9" y="45.9">C27</text>
<text x="50.9" y="47.7">10nF</text>
<text x="72.9" y="44.1">VCC</text>
<text x="72.9" y="46.7">TC1</text>
<text x="84.9" y="44.1">WAVEA1</text>
<text x="88.1" y="46.7">GND</text>
<text x="110.2" y="45.4">220R</text>
<text x="111.1" y="43.4">R23</text>
<text x="150.9" y="44.4">R45</text>
<text x="150.9" y="46.7">5K6</text>
<text x="177" y="45.4">IN2+</text>
<text x="177" y="42.9">IN2-</text>
<text x="188.9" y="42.9">IN1+</text>
<text x="190.9" y="45.4">V-</text>
<text x="232.9" y="46.7">LDAC</text>
<text x="232.9" y="44.1">SHDN</text>
<text x="245.7" y="44.1">SCK</text>
<text x="246.4" y="46.7">SDI</text>
<text x="22.7" y="49.2">5K6</text>
<text x="38.1" y="49.2">5K6</text>
<text x="72.9" y="49.2">TC2</text>
<text x="72.9" y="51.8">TR1</text>
<text x="85.7" y="49.2">SYNCO</text>
<text x="87.8" y="51.8">BIAS</text>
<text x="149.4" y="51.3">C48</text>
<text x="149.4" y="53.5">47nF</text>
<text x="176.2" y="49.5">LM358BAIDR</text>
<text x="232.6" y="50.7">MCP4821-E/MS</text>
<text x="22.7" y="56.8">R20</text>
<text x="22.7" y="59.4">5K6</text>
<text x="49.4" y="56.8">R22</text>
<text x="49.4" y="59.4">5K6</text>
<text x="72.9" y="54.3">TR2</text>
<text x="87.8" y="54.3">FSKI</text>
<text x="174.2" y="58.9" transform="rotate(-90 174.2 58.9)">100nF</text>
<text x="176.5" y="58.6" transform="rotate(-90 176.5 58.6)">C47</text>
<text x="196.5" y="55.6">GNDPWR</text>
<text x="219.3" y="55.6">GNDPWR</text>
<text x="36.9" y="63.7">10uF</text>
<text x="37.4" y="61.7">C30</text>
<text x="103.4" y="61.7">C33</text>
<text x="103.6" y="63.7">1uF</text>
<text x="150.9" y="60.9">R44</text>
<text x="150.9" y="63.2">4K7</text>
<text x="161" y="60.9">R42</text>
<text x="161" y="63.2">10K</text>
<text x="229.7" y="63.2">+3V3</text>
<text x="25" y="70.8">GNDPWR</text>
<text x="62.8" y="68">C31</text>
<text x="62.9" y="70.1">1uF</text>
<text x="53" y="72.3">-12V</text>
<text x="56.8" y="75.9">GNDPWR</text>
<text x="97.4" y="72.1">GNDPWR -12V</text>
<text x="158.7" y="72.1">RV2</text>
<text x="158.7" y="74.6">5K</text>
<text x="163.6" y="74.9">R43</text>
<text x="163.6" y="77.2">10K</text>
<text x="227.1" y="72.3">R47</text>
<text x="227.1" y="74.6">4K7</text>
<text x="83.7" y="80.5">+12V</text>
<text x="247.6" y="78.4">Q7</text>
<text x="247.6" y="81">2N7002LT1G</text>
<text x="32.6" y="86.3">C38</text>
<text x="32.7" y="88.3">1uF</text>
<text x="47.6" y="88.1">1K</text>
<text x="47.6" y="86.1">R27</text>
<text x="93.8" y="88.1">C36</text>
<text x="152" y="84.8">GNDPWR</text>
<text x="29.2" y="94.9">R28</text>
<text x="34.3" y="95.7">470pF</text>
<text x="35.4" y="93.4">C37</text>
<text x="60.8" y="94.9">R26</text>
<text x="78" y="94.4">IC5</text>
<text x="87.3" y="94.9">GNDPWR</text>
<text x="94.2" y="90.4">1uF</text>
<text x="105.4" y="95.2">R36</text>
<text x="105.4" y="92.7">10K</text>
<text x="239.7" y="93.7">GNDPWR</text>
<text x="29.2" y="97.5">56K</text>
<text x="39" y="101.3">GNDPWR</text>
<text x="50.3" y="99">100pF</text>
<text x="51.1" y="96.7">C34</text>
<text x="62.1" y="97.5">2K</text>
<text x="78" y="98.8">OA</text>
<text x="78" y="101.3">-A</text>
<text x="87.3" y="98.6" transform="rotate(-90 87.3 98.6)">V+</text>
<text x="91.7" y="101.3">-B</text>
<text x="91.9" y="98.8">OB</text>
<text x="199.3" y="97">+12V</text>
<text x="208.8" y="100.8">J3</text>
<text x="22.5" y="105.1">GNDPWR</text>
<text x="50.3" y="107.6">100nF</text>
<text x="78" y="103.8">+A</text>
<text x="87.3" y="104.9" transform="rotate(-90 87.3 104.9)">V-</text>
<text x="88.4" y="107.6">LM1458MX_NOPB</text>
<text x="91.7" y="103.8">+B</text>
<text x="114" y="103.8">R35</text>
<text x="114" y="106.4">87K</text>
<text x="51.4" y="110.2">C28</text>
<text x="60.2" y="111.5">R24</text>
<text x="60.2" y="114">10K</text>
<text x="69.1" y="111.5">R25</text>
<text x="69.1" y="114">2K</text>
<text x="93.8" y="112.7">C35</text>
<text x="102.5" y="111.5">GNDPWR</text>
<text x="257" y="113.5">+12V</text>
<text x="83.4" y="119.3">-12V</text>
<text x="93.9" y="115">1uF</text>
<text x="118" y="119.1">-24V</text>
<text x="54.2" y="122.9">GNDPWR GNDPWR</text>
<text x="87.3" y="120.3">GNDPWR</text>
<text x="193.9" y="121.9">-12V</text>
<text x="200.3" y="121.6">GNDPWR</text>
<text x="232.4" y="121.6">TP13</text>
<text x="253.4" y="123.9">R34</text>
<text x="45.6" y="126.7">+24V</text>
<text x="253.4" y="126.2">27K</text>
<text x="33.3" y="136.1">+5V</text>
<text x="55.6" y="136.5" transform="rotate(-90 55.6 136.5)">~</text>
<text x="68.3" y="136.5" transform="rotate(-90 68.3 136.5)">~</text>
<text x="55.6" y="141.5" transform="rotate(-90 55.6 141.5)">~</text>
<text x="58.4" y="138.1">C41</text>
<text x="58.4" y="140.7">33uF</text>
<text x="68.3" y="141.5" transform="rotate(-90 68.3 141.5)">~</text>
<text x="71.1" y="138.1">C3</text>
<text x="71.1" y="140.7">33uF</text>
<text x="253.1" y="142.9">R32</text>
<text x="262.3" y="142.9">R33</text>
<text x="272.4" y="143.2">C44</text>
<text x="22.3" y="147">100nF</text>
<text x="23.4" y="144.5">C39</text>
<text x="37.3" y="145.7">R29</text>
<text x="37.3" y="148.3">2K2</text>
<text x="50.4" y="149.6">GNDPWR</text>
<text x="63.1" y="149.6">GNDPWR</text>
<text x="79.1" y="149.3">C42</text>
<text x="98.4" y="149.6">C43</text>
<text x="242.6" y="148.5">D13</text>
<text x="251.9" y="145.5">200R</text>
<text x="261.1" y="145.2">200R</text>
<text x="271.9" y="145.7">10uF</text>
<text x="28.4" y="153.6">GND</text>
<text x="41.1" y="155.9">+T</text>
<text x="49.2" y="156" transform="rotate(-90 49.2 156)">B+</text>
<text x="79.2" y="151.8">100uF</text>
<text x="98" y="152.1">100uF</text>
<text x="116.8" y="150.8">TP11</text>
<text x="216.2" y="152.6">BAT754S,215</text>
<text x="222.6" y="150.6">D12</text>
<text x="235.2" y="151.1">BAT754S,215</text>
<text x="41.1" y="158.4">-T</text>
<text x="41.1" y="161">n3</text>
<text x="53.3" y="159.7">Out2</text>
<text x="54.5" y="157.2">Out</text>
<text x="78.2" y="157.2">~</text>
<text x="83.2" y="157.2">~</text>
<text x="97.3" y="157.2">~</text>
<text x="102.2" y="157.2">~</text>
<text x="120.1" y="159.7">TF-108</text>
<text x="122.6" y="157.2">T1</text>
<text x="41.1" y="166.1">In</text>
<text x="41.1" y="163.5">n4</text>
<text x="52.5" y="166.1">GNDP</text>
<text x="234.6" y="162.3">GNDPWR</text>
<text x="32.2" y="172.7">GND</text>
<text x="40.1" y="173.2">U3</text>
<text x="49.2" y="169.7" transform="rotate(-90 49.2 169.7)">B-</text>
<text x="60.6" y="172.4">GNDPWR</text>
<text x="78.1" y="172.4">SK56C</text>
<text x="97.1" y="172.4">SK56C</text>
<text x="104.9" y="173.9">TP12</text>
<text x="35" y="175.2">PCB319-2</text>
<text x="79.3" y="175">D10</text>
<text x="98.4" y="175">D11</text>
<text x="116.1" y="178.8">R30</text>
<text x="123.7" y="178.8">R31</text>
<text x="55.6" y="186" transform="rotate(-90 55.6 186)">~</text>
<text x="55.6" y="181" transform="rotate(-90 55.6 181)">~</text>
<text x="58.4" y="185.1">C40</text>
<text x="58.4" y="182.6">33uF</text>
<text x="68.3" y="186" transform="rotate(-90 68.3 186)">~</text>
<text x="68.3" y="181" transform="rotate(-90 68.3 181)">~</text>
<text x="71.1" y="185.1">C6</text>
<text x="71.1" y="182.6">33uF</text>
<text x="116.1" y="181.3">4K7</text>
<text x="123.7" y="181.3">4K7</text>
<text x="45.6" y="186.4">-24V</text>
<text x="50.4" y="194">GNDPWR</text>
<text x="63.1" y="194">GNDPWR</text>
<text x="113.9" y="195.3">GNDPWR</text>
</g>
<g font-size="1.3" fill="#0000c2">
<text x="46.2" y="20.3">Error Feedback</text>
<text x="51.6" y="18.2">VCO</text>
<text x="92" y="20.8">Simmetria Uscita</text>
<text x="94.5" y="18.7">Regolazione</text>
<text x="144" y="29.9">Error Amplifier</text>
<text x="172.5" y="29.4">Vref = 2.048 * 0.818</text>
<text x="232.2" y="53.3">DAC OUTPUT 2.048V MAX</text>
<text x="250.4" y="71.3">ABILITAZIONE FILAMENTO</text>
<text x="129.1" y="72.6">REGOLAZIONE LIVELLO</text>
<text x="132" y="74.6">DI RIFERIMENTO</text>
<text x="28.1" y="82">PRE-AMPLI FEEDBACK</text>
<text x="101" y="83.8">POWER SUPPLY</text>
<text x="101.2" y="81.7">MONITOR -24V</text>
<text x="191.9" y="94.2">Sostituzione XR2206</text>
<text x="194.4" y="92.1">Predisposizione</text>
<text x="18.6" y="137.1">MONITOR</text>
<text x="17.3" y="139.1">TEMP. AMPLI</text>
<text x="200.9" y="140.7">Corrente di filamento</text>
<text x="205" y="138.6">Valore Medio</text>
<text x="201" y="144.2">VFEED = Irms * 0.9</text>
<text x="19" y="168.4">INPUT SIGNAL</text>
</g>
<g font-size="1.3" fill="#840084">
<text x="185.3" y="20.8">WHITE</text>
<text x="67.2" y="27.1">WHITE</text>
<text x="232.3" y="123.6">WHITE</text>
<text x="116.8" y="152.9">WHITE</text>
<text x="104.9" y="176">BLACK</text>
</g>
<g font-size="1.3" fill="#a90000">
<text x="97.7" y="26.8" transform="rotate(-90 97.7 26.8)">1</text>
<text x="100.2" y="29.1">2</text>
<text x="69.1" y="35.4">1</text>
<text x="93.9" y="35.4">16</text>
<text x="97.7" y="33.1" transform="rotate(-90 97.7 33.1)">3</text>
<text x="69.1" y="38">2</text>
<text x="69.1" y="40.5">3</text>
<text x="93.9" y="40.5">14</text>
<text x="93.9" y="38">15</text>
<text x="173.3" y="41.8">6</text>
<text x="173.3" y="39.2">7</text>
<text x="173.3" y="36.7">8</text>
<text x="196.1" y="36.7">1</text>
<text x="196.1" y="39.2">2</text>
<text x="196.1" y="41.8">3</text>
<text x="229.1" y="40.5">7</text>
<text x="229.1" y="38">8</text>
<text x="252" y="38">1</text>
<text x="252" y="40.5">2</text>
<text x="69.1" y="43">4</text>
<text x="69.1" y="45.6">5</text>
<text x="93.9" y="45.6">12</text>
<text x="93.9" y="43">13</text>
<text x="173.3" y="44.3">5</text>
<text x="196.1" y="44.3">4</text>
<text x="229.1" y="45.6">5</text>
<text x="229.1" y="43">6</text>
<text x="252" y="43">3</text>
<text x="252" y="45.6">4</text>
<text x="69.1" y="48.1">6</text>
<text x="69.1" y="50.7">7</text>
<text x="69.1" y="53.2">8</text>
<text x="93.9" y="50.7">10</text>
<text x="93.9" y="48.1">11</text>
<text x="94.5" y="53.2">9</text>
<text x="156.1" y="69.9" transform="rotate(-90 156.1 69.9)">1</text>
<text x="152.3" y="72.3">2</text>
<text x="156.1" y="76.3" transform="rotate(-90 156.1 76.3)">3</text>
<text x="243.7" y="75.7" transform="rotate(-90 243.7 75.7)">3</text>
<text x="236.8" y="78.6">1</text>
<text x="243.7" y="83.3" transform="rotate(-90 243.7 83.3)">2</text>
<text x="86.2" y="93.4" transform="rotate(-90 86.2 93.4)">8</text>
<text x="74.2" y="97.7">1</text>
<text x="74.2" y="100.2">2</text>
<text x="97.1" y="100.2">6</text>
<text x="97.1" y="97.7">7</text>
<text x="74.2" y="102.7">3</text>
<text x="97.1" y="102.7">5</text>
<text x="205.6" y="102.7">1</text>
<text x="205.6" y="105.3">2</text>
<text x="205.6" y="107.8">3</text>
<text x="86.2" y="108.7" transform="rotate(-90 86.2 108.7)">4</text>
<text x="205.6" y="110.4">4</text>
<text x="205.6" y="112.9">5</text>
<text x="54.5" y="134.1" transform="rotate(-90 54.5 134.1)">1</text>
<text x="67.2" y="134.1" transform="rotate(-90 67.2 134.1)">1</text>
<text x="229.7" y="136.6" transform="rotate(-90 229.7 136.6)">2</text>
<text x="248.8" y="136.6" transform="rotate(-90 248.8 136.6)">2</text>
<text x="232.9" y="142.1">3 VFA</text>
<text x="232.9" y="142.1">3</text>
<text x="244.4" y="142.1">3</text>
<text x="54.5" y="144.2" transform="rotate(-90 54.5 144.2)">2</text>
<text x="67.2" y="144.2" transform="rotate(-90 67.2 144.2)">2</text>
<text x="229.7" y="149.3" transform="rotate(-90 229.7 149.3)">1</text>
<text x="248.8" y="149.3" transform="rotate(-90 248.8 149.3)">1</text>
<text x="37.4" y="154.8">1</text>
<text x="48.1" y="151.2" transform="rotate(-90 48.1 151.2)">11</text>
<text x="37.4" y="157.3">2</text>
<text x="37.4" y="159.9">7</text>
<text x="59.6" y="156.1">12</text>
<text x="59.6" y="158.6">13</text>
<text x="75.5" y="156.1">2</text>
<text x="85.6" y="156.1">1</text>
<text x="94.5" y="156.1">1</text>
<text x="104.7" y="156.1">2</text>
<text x="37.4" y="165">3</text>
<text x="37.4" y="162.4">8</text>
<text x="60.2" y="165">5</text>
<text x="74.2" y="166.2">2</text>
<text x="86.9" y="166.2">1</text>
<text x="93.2" y="166.2">1</text>
<text x="105.9" y="166.2">2</text>
<text x="119.9" y="162.4">1</text>
<text x="119.9" y="167.5">2</text>
<text x="126.3" y="162.4">3</text>
<text x="126.3" y="167.5">4</text>
<text x="48.1" y="174.1" transform="rotate(-90 48.1 174.1)">10</text>
<text x="54.5" y="178.5" transform="rotate(-90 54.5 178.5)">2</text>
<text x="67.2" y="178.5" transform="rotate(-90 67.2 178.5)">2</text>
<text x="54.5" y="188.7" transform="rotate(-90 54.5 188.7)">1</text>
<text x="67.2" y="188.7" transform="rotate(-90 67.2 188.7)">1</text>
</g>
<g font-size="1.3" fill="#0f0f0f">
<text x="189.2" y="25.3">vref</text>
<text x="58.3" y="35.4">ffdb</text>
<text x="60.1" y="38">fo</text>
<text x="137.1" y="39.2">ffdb</text>
<text x="243.8" y="69.7">vref</text>
<text x="17.8" y="90">vamp</text>
<text x="47" y="102.7">fo</text>
<text x="191.6" y="102.7">ffdb</text>
<text x="195.6" y="105.3">fo</text>
<text x="240.2" y="142.1">VFB 3</text>
<text x="21.5" y="165">vamp</text>
<text x="133.3" y="162.4">VFA</text>
<text x="133.3" y="167.5">VFB</text>
</g>
</svg>
